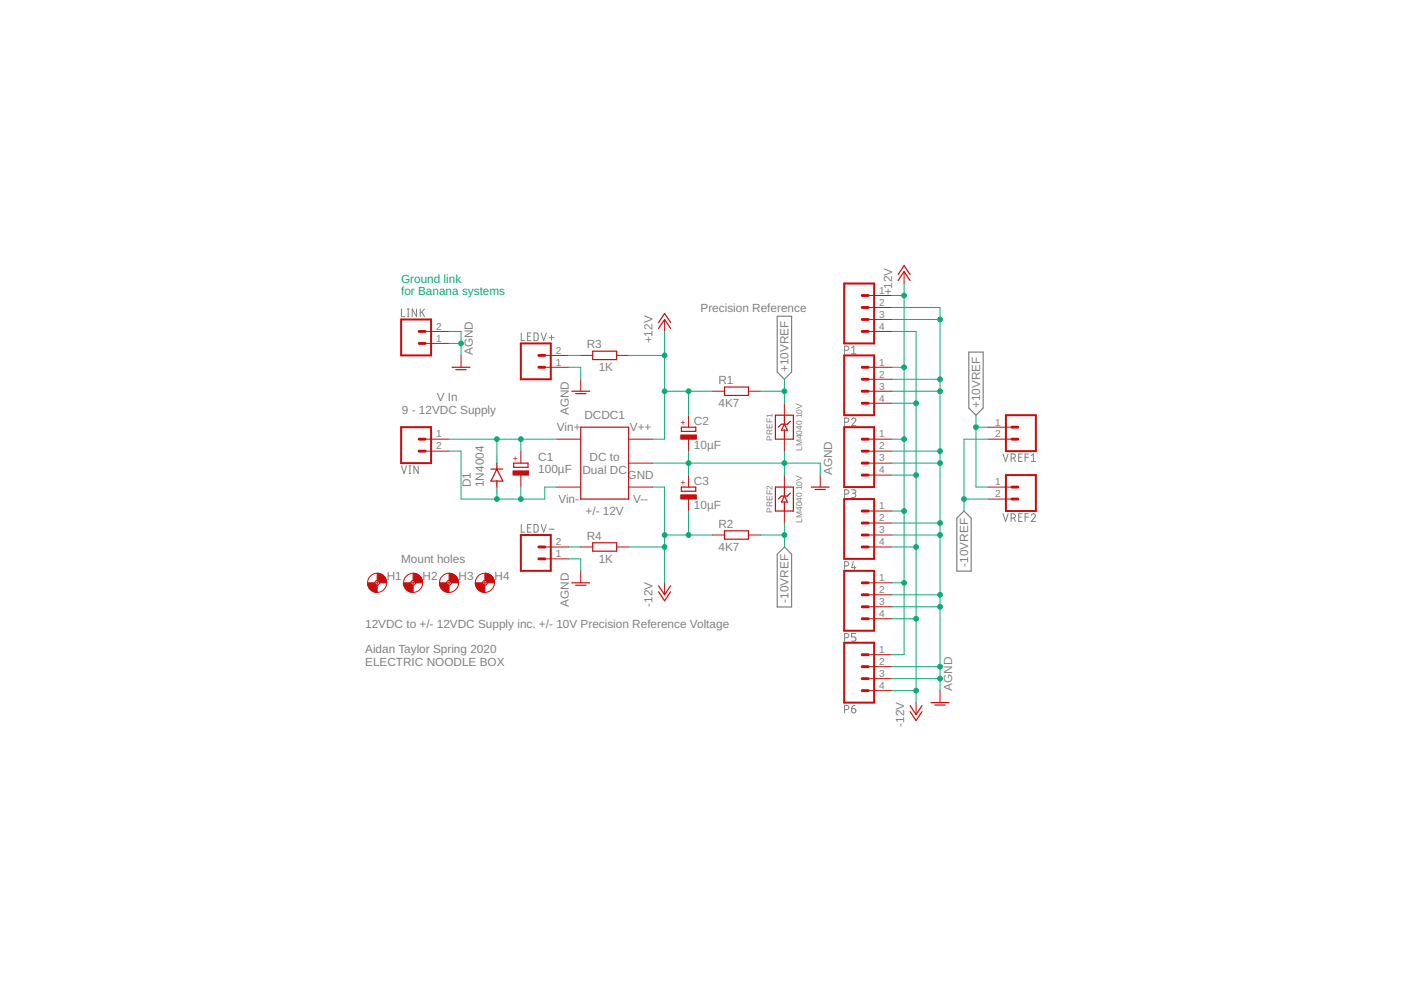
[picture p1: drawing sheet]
<svg xmlns="http://www.w3.org/2000/svg" width="297mm" height="210mm" viewBox="0 0 297 210" stroke-linecap="round" stroke-linejoin="round" font-family="sans-serif">
<g fill="none" stroke="#808080" stroke-width=".21">
<path d="M85.1 65.5v1.6h.7M86.4 67.1h.3M86.4 65.5h.3M86.6 65.5v1.6M88.3 65.5v1.6l-.9-1.6v1.6M89.1 65.5v1.6M89.5 66.1l.5 1M90 65.5l-.9 1M110.5 70.6v1.6h.7M111.9 71.3h.5M112.6 70.6h-.7v1.6h.7M113.2 70.6h.6l.3 .3v1l-.3 .3h-.6z"/>
<path d="M114.7 70.6l.6 1.6 .5-1.6M116.4 71.6h1.1M116.9 71.1v1M179.1 74.3h.4a.46 .46 0 0 0 .5-.5 .46 .46 0 0 0-.5-.4h-.4v1.6M180.6 73.7l.4-.3v1.6M180.6 75h.9M85.1 98.8l.6 1.6 .5-1.6M86.7 98.8h.4M86.9 98.8v1.6M88.7 98.8v1.6l-.9-1.6v1.6M179.1 89.5h.4a.44 .44 0 0 0 .5-.4 .44 .44 0 0 0-.5-.5h-.4v1.7M180.6 89a.45 .45 0 0 1 .6-.4 .45 .45 0 0 1 .1 .7l-.7 1h.9"/>
<path d="M212.7 96.2l.5 1.7 .5-1.7M214.4 97.1h.4a.44 .44 0 0 0 .5-.4 .44 .44 0 0 0-.5-.5h-.4v1.7M214.9 97.1l.4 .8M216 97h.5M216.7 96.2h-.7v1.7h.7M217.3 97h.8M218.1 96.2h-.8v1.7M218.7 97.9h.8M218.7 96.6l.4-.4v1.7M86.7 100.4h.4M110.5 111.2v1.6h.7M111.9 111.9h.5"/>
<path d="M112.6 111.2h-.7v1.6h.7M113.2 111.2l.6 .1 .3 .2v1.1l-.3 .2h-.6zM114.7 111.2l.6 1.6 .5-1.6M116.4 112.2h1.1M179.1 104.8h.4a.46 .46 0 0 0 .5-.5 .46 .46 0 0 0-.5-.5h-.4v1.7M179.1 120h.4a.46 .46 0 0 0 .5-.5 .46 .46 0 0 0-.5-.4h-.4v1.6M180.6 103.8h.5a.37 .37 0 0 1 .4 .4 .37 .37 0 0 1-.4 .4h-.4M180.9 119.1l-.3 1.3h.9M181 104.6a.44 .44 0 0 1 .5 .4 .44 .44 0 0 1-.5 .5h-.4M181.2 120v.7M212.7 108.9l.5 1.7 .5-1.7M214.4 109.8h.4a.46 .46 0 0 0 .5-.4 .46 .46 0 0 0-.5-.5h-.4v1.7"/>
<path d="M214.9 109.8l.4 .8M216 109.6h.5M216.7 108.9h-.7v1.7h.7M217.3 109.6h.8M218.1 108.9h-.8v1.7M218.7 109.3a.44 .44 0 0 1 .6-.3 .44 .44 0 0 1 .1 .6l-.7 1h.8M179.1 135.2h.4a.44 .44 0 0 0 .5-.4 .44 .44 0 0 0-.5-.5h-.4v1.6M181.5 134.3h-.9v.7h.5a.45 .45 0 0 1 .4 .5 .45 .45 0 0 1-.4 .4h-.5M179.1 150.5h.4a.46 .46 0 0 0 .5-.5 .46 .46 0 0 0-.5-.5h-.4v1.7M180.6 150.3h.5a.45 .45 0 0 1 .4 .5 .45 .45 0 0 1-.5 .4 .45 .45 0 0 1-.4-.5zM181.3 149.5l-.5 .2-.2 .6"/>
</g>
<path d="M164.8 67.1h3v11.8l-1.5 1.5-1.5-1.5zM205.4 74.7h3v11.8l-1.5 1.5-1.5-1.5zM166.3 116l1.5 1.5v11.2h-3v-11.2zM204.4 108.4l1.5 1.5v11.2h-3v-11.2z" fill="none" stroke="#808080" stroke-width=".25"/>
<g fill="none" stroke="#c90d0c" stroke-width=".21">
<path d="M191.7 57.6v2.5M90.1 70.3h5.1M90.1 72.8h5.1M97.7 75.4v2.5M115.5 77.9h5.1M115.5 75.4h5.1M123.1 75.4h2.6M130.7 75.4h2.6M140.9 67.7v2.6M184.1 62.7h5M184.1 65.2h5M184.1 67.7h5"/>
<path d="M184.1 70.3h5M184.1 77.9h5M90.1 93.1h5.1M90.1 95.7h5.1M110.4 95.7v2.5M118 93.1h5.1M123.1 80.4v2.6M133.3 93.1h5.1M133.3 98.2h5.1M146 88v2.6M146 93.1v2.6M151.1 83h2.5"/>
<path d="M158.7 83h2.5M166.3 85.5v2.5M166.3 93.1v2.6M184.1 93.1h5M184.1 98.2h5M184.1 83h5M184.1 95.7h5M184.1 80.4h5M184.1 85.5h5M209.5 93.1h5M209.5 90.6h5M110.4 100.7v2.6"/>
<path d="M115.5 116h5.1M115.5 118.5h5.1M118 103.3h5.1M123.1 116h2.6M130.7 116h2.6M133.3 103.3h5.1M146 100.7v2.6M146 105.8v2.6M151.1 113.4h2.5M158.7 113.4h2.5M166.3 100.7v2.6M166.3 108.4v2.5"/>
<path d="M173.9 100.7v2.6M184.1 113.4h5M184.1 100.7h5M184.1 108.4h5M184.1 110.9h5M184.1 116h5M209.5 103.3h5M209.5 105.8h5M79.5 123.6h1M80 123.1v1M87.1 123.6h1M87.6 123.1v1"/>
<path d="M94.7 123.6h1M95.2 123.1v1M102.3 123.6h1M102.8 123.1v1M123.1 121v2.6M140.9 123.6v2.5M184.1 123.6h5M184.1 126.1h5M184.1 128.7h5M184.1 131.2h5M184.1 138.8h5M184.1 141.4h5"/>
<path d="M184.1 143.9h5M184.1 146.4h5M194.2 149v2.5M199.3 146.4v2.6"/>
<circle cx="80" cy="123.6" r="2.03"/>
<circle cx="80" cy="123.6" r=".51"/>
<circle cx="87.6" cy="123.6" r="2.03"/>
<circle cx="87.6" cy="123.6" r=".51"/>
<circle cx="95.2" cy="123.6" r="2.03"/>
<circle cx="95.2" cy="123.6" r=".51"/>
<circle cx="102.8" cy="123.6" r="2.03"/>
<circle cx="102.8" cy="123.6" r=".51"/>
</g>
<g fill="none" stroke="#c90d0c" stroke-width=".25">
<path d="M190.4 59.5l1.3-1.9 1.3 1.9M190.4 58.2l1.3-1.9 1.3 1.9M95.8 77.9h3.8M96.6 78.4h2.2M125.7 74.5h5v1.7h-5zM139.6 69.6l1.3-1.9 1.3 1.9M139.6 68.4l1.3-1.9 1.3 1.9M104.1 99.5h2.5M105.3 99.5l1.3 2.5h-2.5zM105.3 98.2v1.3M108.9 98.2h3.1v.9h-3.1zM121.2 83h3.8"/>
<path d="M122 83.5h2.2M123.1 90.6h10.2v15.2h-10.2zM144.5 90.6h3v.9h-3zM153.6 82.1h5.1v1.7h-5.1zM164.4 88h3.8v5.1h-3.8zM166.3 89.9l.6 1.3h-1.2zM166.3 88v1.9M166.3 91.2v1.9M167.6 89.3l-.7 .6h-1.2l-.7 .7M105.3 102v1.3M125.7 115.1h5v1.8h-5zM144.5 103.3h3v.9h-3z"/>
<path d="M153.6 112.5h5.1v1.8h-5.1zM164.4 103.3h3.8v5.1h-3.8zM166.3 103.3v1.9M166.3 106.4v2M166.3 105.2l.6 1.2h-1.2zM167.6 104.5l-.7 .7h-1.2l-.7 .6M172 103.3h3.8M172.8 103.8h2.2M121.2 123.6h3.8M122 124.1h2.2M139.6 124.2l1.3 1.9 1.3-1.9M139.6 125.5l1.3 1.9 1.3-1.9"/>
<path d="M193 149.6l1.2 1.9 1.3-1.9M193 150.9l1.2 1.9 1.3-1.9M197.4 149h3.8M198.2 149.5h2.2"/>
</g>
<g fill="#c90d0c" stroke="#c90d0c" stroke-width=".21">
<path d="M108.8 99.8h3.3v.9h-3.3z"/>
<path d="M144.3 92.2h3.3v.9h-3.3z"/>
<path d="M144.3 104.9h3.3v.9h-3.3z"/>
</g>
<path d="M85 67.7h6.4v7.7h-6.4zM110.4 72.8h6.4v7.6h-6.4zM179 60.1h6.3v12.7h-6.3zM179 75.4h6.3v12.6h-6.3zM85 90.6h6.4v7.6h-6.4zM179 90.6h6.3v12.7h-6.3zM213.3 88h6.3v7.7h-6.3zM110.4 113.4h6.4v7.6h-6.4zM179 105.8h6.3v12.7h-6.3zM213.3 100.7h6.3v7.7h-6.3zM179 121h6.3v12.7h-6.3zM179 136.3h6.3v12.7h-6.3z" fill="none" stroke="#c90d0c" stroke-width=".42"/>
<g fill="none" stroke="#c90d0c" stroke-width=".61">
<path d="M88.9 70.3h1.2M88.9 72.8h1.2M114.2 77.9h1.3M114.2 75.4h1.3M182.8 67.7h1.3M182.8 65.2h1.3M182.8 62.7h1.3M182.8 70.3h1.3M182.8 77.9h1.3M88.9 95.7h1.2M88.9 93.1h1.2M182.8 95.7h1.3"/>
<path d="M182.8 93.1h1.3M182.8 83h1.3M182.8 80.4h1.3M182.8 85.5h1.3M182.8 98.2h1.3M214.5 93.1h1.3M214.5 90.6h1.3M114.2 116h1.3M114.2 118.5h1.3M182.8 100.7h1.3M182.8 113.4h1.3M182.8 110.9h1.3"/>
<path d="M182.8 108.4h1.3M182.8 116h1.3M214.5 105.8h1.3M214.5 103.3h1.3M182.8 128.7h1.3M182.8 126.1h1.3M182.8 123.6h1.3M182.8 131.2h1.3M182.8 138.8h1.3M182.8 143.9h1.3M182.8 141.4h1.3M182.8 146.4h1.3"/>
</g>
<g fill="#c90d0c" stroke="#c90d0c" stroke-width=".21">
<path d="M80 121.5a2.04 2.04 0 0 1 2 2.1h-1.5l-.2-.4-.3-.1z" fill-rule="evenodd"/>
<path d="M77.9 123.6h1.6l.2 .4 .3 .1v1.5a2 2 0 0 1-2.1-2z" fill-rule="evenodd"/>
<path d="M87.6 121.5a2.04 2.04 0 0 1 2 2.1h-1.5l-.2-.4-.3-.1z" fill-rule="evenodd"/>
<path d="M85.6 123.6h1.5l.2 .4 .3 .1v1.5a1.97 1.97 0 0 1-2-2z" fill-rule="evenodd"/>
<path d="M95.2 121.5a2.04 2.04 0 0 1 2 2.1h-1.5l-.2-.4-.3-.1z" fill-rule="evenodd"/>
<path d="M93.2 123.6h1.5l.2 .4 .3 .1v1.5a1.97 1.97 0 0 1-2-2z" fill-rule="evenodd"/>
<path d="M102.8 121.5a2 2 0 0 1 2 2.1h-1.5l-.2-.4-.3-.1z" fill-rule="evenodd"/>
<path d="M100.8 123.6h1.5l.2 .4 .3 .1v1.5a2 2 0 0 1-2-2z" fill-rule="evenodd"/>
</g>
<g fill="none" stroke="#0dab76" stroke-width=".21">
<path d="M95.2 70.3h2.5v5.1M95.2 72.8h2.5M120.6 75.4h2.5M120.6 77.9h2.5v2.5M133.3 75.4h7.6M140.9 70.3v22.8h-2.5M189.1 62.7h2.6M189.1 77.9h2.6M189.1 70.3h5.1v78.7M189.1 65.2h10.2v81.2M189.1 67.7h10.2M191.7 60.1v78.7h-2.6"/>
<path d="M95.2 93.1h22.8M95.2 95.7h2.5v10.1h17.8v-2.5h2.5M105.3 93.1v5.1M110.4 93.1v2.6M138.4 98.2h35.5v2.5M140.9 83h10.2M146 83v5M146 95.7v5M161.2 83h5.1M166.3 80.4v5.1M166.3 95.7v5M189.1 93.1h2.6"/>
<path d="M189.1 83h10.2M189.1 85.5h5.1M189.1 95.7h10.2M189.1 98.2h10.2M189.1 80.4h10.2M206.9 88v15.3h2.6M206.9 90.6h2.6M209.5 93.1h-5.1v15.3M105.3 103.3v2.5M110.4 103.3v2.5M120.6 116h2.5M120.6 118.5h2.5v2.5"/>
<path d="M133.3 116h7.6M138.4 103.3h2.5v20.3M140.9 113.4h10.2M146 108.4v5M161.2 113.4h5.1M166.3 110.9v5.1M189.1 108.4h2.6M189.1 113.4h10.2M189.1 116h5.1M189.1 100.7h5.1M189.1 110.9h10.2M204.4 105.8h5.1"/>
<path d="M189.1 123.6h2.6M189.1 131.2h5.1M189.1 128.7h10.2M189.1 126.1h10.2M189.1 146.4h5.1M189.1 143.9h10.2M189.1 141.4h10.2"/>
</g>
<g fill="#0dab76" stroke="#0dab76" stroke-width=".21">
<circle cx="140.9" cy="83" r=".51"/>
<circle cx="146" cy="83" r=".51"/>
<circle cx="140.9" cy="75.4" r=".51"/>
<circle cx="191.7" cy="77.9" r=".51"/>
<circle cx="191.7" cy="93.1" r=".51"/>
<circle cx="191.7" cy="108.4" r=".51"/>
<circle cx="191.7" cy="62.7" r=".51"/>
<circle cx="191.7" cy="123.6" r=".51"/>
<circle cx="140.9" cy="113.4" r=".51"/>
<circle cx="146" cy="113.4" r=".51"/>
<circle cx="140.9" cy="116" r=".51"/>
<circle cx="194.2" cy="85.5" r=".51"/>
<circle cx="194.2" cy="116" r=".51"/>
<circle cx="194.2" cy="131.2" r=".51"/>
<circle cx="194.2" cy="100.7" r=".51"/>
<circle cx="194.2" cy="146.4" r=".51"/>
<circle cx="110.4" cy="93.1" r=".51"/>
<circle cx="105.3" cy="93.1" r=".51"/>
<circle cx="110.4" cy="105.8" r=".51"/>
<circle cx="105.3" cy="105.8" r=".51"/>
<circle cx="166.3" cy="83" r=".51"/>
<circle cx="206.9" cy="90.6" r=".51"/>
<circle cx="166.3" cy="113.4" r=".51"/>
<circle cx="204.4" cy="105.8" r=".51"/>
<circle cx="146" cy="98.2" r=".51"/>
<circle cx="166.3" cy="98.2" r=".51"/>
<circle cx="199.3" cy="126.1" r=".51"/>
<circle cx="199.3" cy="113.4" r=".51"/>
<circle cx="199.3" cy="110.9" r=".51"/>
<circle cx="199.3" cy="98.2" r=".51"/>
<circle cx="199.3" cy="95.7" r=".51"/>
<circle cx="199.3" cy="83" r=".51"/>
<circle cx="199.3" cy="80.4" r=".51"/>
<circle cx="199.3" cy="67.7" r=".51"/>
<circle cx="199.3" cy="128.7" r=".51"/>
<circle cx="199.3" cy="143.9" r=".51"/>
<circle cx="199.3" cy="141.4" r=".51"/>
<circle cx="97.7" cy="72.8" r=".51"/>
</g>
<g font-size="2.5" fill="#0dab76">
<text x="85" y="60">Ground link</text>
<text x="85" y="62.6">for Banana systems</text>
</g>
<g font-size="2.5" fill="#808080">
<text x="189.2" y="62.6" transform="rotate(-90 189.2 62.6)">+12V</text>
<text x="148.5" y="66.1">Precision Reference</text>
<text x="100.3" y="75.3" transform="rotate(-90 100.3 75.3)">AGND</text>
<text x="124.4" y="73.8">R3</text>
<text x="138.4" y="72.8" transform="rotate(-90 138.4 72.8)">+12V</text>
<text x="126.9" y="78.6">1K</text>
<text x="152.3" y="81.5">R1</text>
<text x="167.2" y="78.9" transform="rotate(-90 167.2 78.9)">+10VREF</text>
<text x="85.2" y="87.7">9 - 12VDC Supply</text>
<text x="92.6" y="85.1">V In</text>
<text x="120.6" y="88" transform="rotate(-90 120.6 88)">AGND</text>
<text x="123.9" y="88.9">DCDC1</text>
<text x="152.3" y="86.3">4K7</text>
<text x="207.8" y="86.5" transform="rotate(-90 207.8 86.5)">+10VREF</text>
<text x="118.1" y="91.5">Vin+</text>
<text x="133.5" y="91.5">V++</text>
<text x="147.1" y="95.2">10µF</text>
<text x="147.1" y="90.1">C2</text>
<text x="114.1" y="100.2">100µF</text>
<text x="114.1" y="97.7">C1</text>
<text x="123.5" y="100.4">Dual DC</text>
<text x="125" y="97.7">DC to</text>
<text x="133.1" y="101.6">GND</text>
<text x="176.5" y="100.7" transform="rotate(-90 176.5 100.7)">AGND</text>
<text x="99.8" y="103.3" transform="rotate(-90 99.8 103.3)">D1</text>
<text x="102.6" y="103.3" transform="rotate(-90 102.6 103.3)">1N4004</text>
<text x="118.4" y="106.7">Vin-</text>
<text x="134.2" y="106.7">V--</text>
<text x="147.1" y="107.9">10µF</text>
<text x="147.1" y="102.8">C3</text>
<text x="124.1" y="109.2">+/- 12V</text>
<text x="152.3" y="111.9">R2</text>
<text x="85" y="119.4">Mount holes</text>
<text x="124.4" y="114.5">R4</text>
<text x="126.9" y="119.3">1K</text>
<text x="152.3" y="116.7">4K7</text>
<text x="82" y="123">H1</text>
<text x="89.6" y="123">H2</text>
<text x="97.2" y="123">H3</text>
<text x="104.8" y="123">H4</text>
<text x="205.3" y="120.1" transform="rotate(-90 205.3 120.1)">-10VREF</text>
<text x="120.6" y="128.7" transform="rotate(-90 120.6 128.7)">AGND</text>
<text x="138.4" y="128.7" transform="rotate(-90 138.4 128.7)">-12V</text>
<text x="167.2" y="127.8" transform="rotate(-90 167.2 127.8)">-10VREF</text>
<text x="77.4" y="133.2">12VDC to +/- 12VDC Supply inc. +/- 10V Precision Reference Voltage</text>
<text x="77.4" y="138.5">Aidan Taylor Spring 2020</text>
<text x="77.4" y="141.2">ELECTRIC NOODLE BOX</text>
<text x="201.8" y="146.4" transform="rotate(-90 201.8 146.4)">AGND</text>
<text x="191.7" y="154" transform="rotate(-90 191.7 154)">-12V</text>
</g>
<g font-size="2.1" fill="#808080">
<text x="186.4" y="62.3">1</text>
<text x="186.4" y="64.8">2</text>
<text x="92.5" y="69.9">2</text>
<text x="186.4" y="67.4">3</text>
<text x="186.4" y="69.9">4</text>
<text x="92.5" y="72.4">1</text>
<text x="117.8" y="77.5">1</text>
<text x="117.8" y="75">2</text>
<text x="186.4" y="77.5">1</text>
<text x="186.4" y="80.1">2</text>
<text x="186.4" y="82.6">3</text>
<text x="186.4" y="85.1">4</text>
<text x="92.5" y="92.8">1</text>
<text x="92.5" y="95.3">2</text>
<text x="186.4" y="92.8">1</text>
<text x="186.4" y="95.3">2</text>
<text x="211" y="90.2">1</text>
<text x="211" y="92.8">2</text>
<text x="186.4" y="97.8">3</text>
<text x="186.4" y="100.4">4</text>
<text x="186.4" y="108">1</text>
<text x="211" y="102.9">1</text>
<text x="211" y="105.5">2</text>
<text x="186.4" y="110.5">2</text>
<text x="186.4" y="113.1">3</text>
<text x="117.8" y="118.1">1</text>
<text x="117.8" y="115.6">2</text>
<text x="186.4" y="115.6">4</text>
<text x="186.4" y="123.2">1</text>
<text x="186.4" y="125.8">2</text>
<text x="186.4" y="128.3">3</text>
<text x="186.4" y="130.8">4</text>
<text x="186.4" y="138.5">1</text>
<text x="186.4" y="141">2</text>
<text x="186.4" y="143.5">3</text>
<text x="186.4" y="146.1">4</text>
</g>
<g font-size="1.8" fill="#808080">
<text x="170.1" y="88.7" transform="rotate(-90 170.1 88.7)">10V</text>
<text x="163.8" y="93.4" transform="rotate(-90 163.8 93.4)">PREF1</text>
<text x="170.1" y="95.6" transform="rotate(-90 170.1 95.6)">LM4040</text>
<text x="170.1" y="103.9" transform="rotate(-90 170.1 103.9)">10V</text>
<text x="163.8" y="108.7" transform="rotate(-90 163.8 108.7)">PREF2</text>
<text x="170.1" y="110.8" transform="rotate(-90 170.1 110.8)">LM4040</text>
</g>
<g font-size="1.8" fill="#c90d0c">
<text x="145.4" y="90.2" transform="rotate(-90 145.4 90.2)">+</text>
<text x="109.8" y="97.8" transform="rotate(-90 109.8 97.8)">+</text>
<text x="145.4" y="102.9" transform="rotate(-90 145.4 102.9)">+</text>
</g>
<g font-size=".6" fill="#808080">
<text x="105.5" y="99.9" transform="rotate(-90 105.5 99.9)">SpiceOrder 2</text>
<text x="105.5" y="104.9" transform="rotate(-90 105.5 104.9)">SpiceOrder 1</text>
</g>
</svg>
